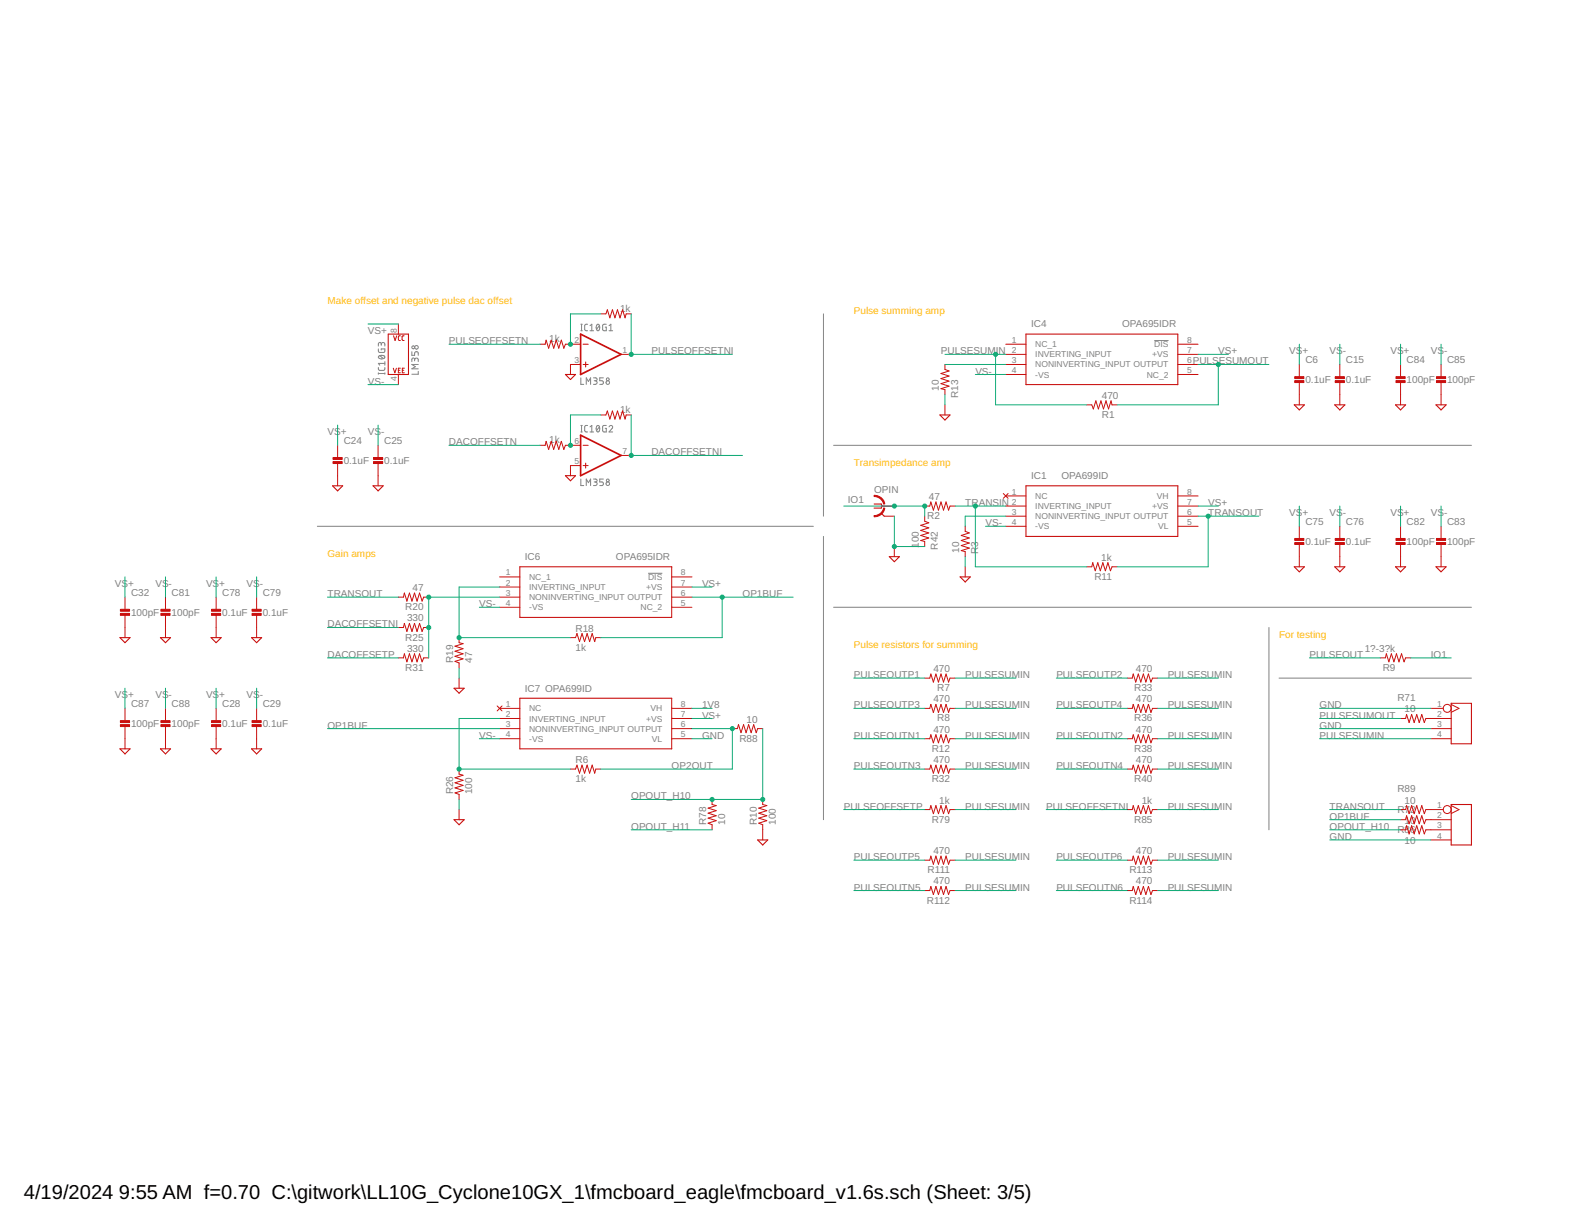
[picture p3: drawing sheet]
<svg xmlns="http://www.w3.org/2000/svg" width="279mm" height="216mm" viewBox="0 0 279 216" stroke-linecap="round" stroke-linejoin="round" font-family="sans-serif">
<g fill="none" stroke="#808080" stroke-width=".18">
<path d="M102 58.1h.3M102 57h.3M102.1 57v1.1M103.2 57h-.4l-.1 .2v.8l.5 .1M103.6 58.1h.6M103.6 57.2l.3-.2v1.1M104.8 57h.2a.67 .67 0 0 1 0 1.1 .7 .7 0 0 1-.2-1.1zM105.3 57.2l-.5 .6M106.5 57l-.6 .1-.1 .7 .2 .3h.5v-.6h-.2M107 58.1h.6M107 57.2l.3-.2v1.1M144.6 55.1v35.6"/>
<path d="M202.7 59.8h2.5M66.4 64.6l.1 .3 .2 .2 .7-.1 .2-.4M66.4 61.3l.2 .6 .9-.1 .1-.5h-.6v.2M66.4 65.6h1.2M66.4 65.5v.2M66.5 62.6a.63 .63 0 0 1 1.1 .2 .61 .61 0 0 1-.6 .3 .61 .61 0 0 1-.5-.5zM66.7 62.5l.6 .5M67 60.5l.2-.3a.28 .28 0 0 1 .4 .3v.3M67 60.7l-.1-.4-.2-.1-.3 .2v.4M67.6 63.5v.7M67.6 65.5v.2M67.6 63.8h-1.2l.3 .4"/>
<path d="M72.3 61.8v.6h.5v-.4a.32 .32 0 0 1 .3-.2 .32 .32 0 0 1 .3 .2v.4M72.8 63.2l.3-.3a.28 .28 0 0 1 .3 .3v.3M72.8 63.4v-.4l-.3-.1-.2 .1v.5M73.4 65.2v.5h-1.1M73.4 64h-1.1l.6 .4-.6 .4h1.1M102 66.4v1.1h.5M102 75.9h.3M102 74.7h.3M102.1 74.7v1.2M103 67.5v-1.1l.3 .6 .4-.6v1.1M103.2 74.7l-.4 .1-.1 .2v.7l.1 .2h.4M103.6 75l.3-.3v1.2"/>
<path d="M103.6 75.9h.6M104.2 66.4h.5l.2 .2-.2 .3h-.3M104.5 66.9l.3 .1 .1 .3-.2 .2h-.5M104.8 74.8l.2-.1a.67 .67 0 0 1 0 1.2 .72 .72 0 0 1-.2-1.1zM105.3 75l-.5 .6M106 66.4h-.7v.5h.4a.32 .32 0 0 1 .3 .3 .32 .32 0 0 1-.3 .3h-.4M106.5 74.7l-.6 .2-.1 .7 .2 .3h.5v-.7h-.2M107 75a.32 .32 0 0 1 .4-.2 .32 .32 0 0 1 .1 .4l-.5 .7h.6M146.4 78.2h112M55.7 92.5h87.1M102 84.2v1.1h.5M103 85.3v-1.1l.3 .6 .4-.6v1.1"/>
<path d="M104.2 84.2h.5l.2 .1-.2 .3-.3 .1M104.5 84.7l.3 .1 .1 .2-.2 .3h-.5M106 84.2h-.7v.5h.4a.32 .32 0 0 1 .3 .3 .32 .32 0 0 1-.3 .3h-.4M144.6 94.2v49.8M113.8 100.7h2.5M146.4 106.7h112M222.8 110.2v35.6M224.6 119.1h33.8"/>
<circle cx="72.6" cy="61" r=".25"/>
<circle cx="73.1" cy="61" r=".31"/>
<circle cx="106.7" cy="67.2" r=".32"/>
<circle cx="106.7" cy="66.6" r=".25"/>
<circle cx="106.7" cy="84.4" r=".25"/>
<circle cx="106.7" cy="85" r=".31"/>
</g>
<g fill="none" stroke="#c90d0c" stroke-width=".19">
<path d="M68.2 58.7h3.5v7.1h-3.5zM180.2 58.7h26.6v8.9h-26.6zM99.3 65.8h1.8l-.9 .9zM165.1 72.9h1.7l-.9 .9zM227.3 71.1h1.8l-.9 .9zM234.4 71.1h1.8l-.9 .9zM245.1 71.1h1.7l-.8 .9zM252.2 71.1h1.8l-.9 .9zM58.4 85.3h1.8l-.9 .9zM65.5 85.3h1.8l-.9 .9zM91.3 99.6h26.7v8.9h-26.7zM99.3 83.6h1.8l-.9 .9z"/>
<path d="M153.5 88.5h1.2l.2 .4-.2 .4h-1.2M154.7 90.1l.6 .6M156.2 97.8h1.7l-.8 .9zM180.2 85.3h26.6v8.9h-26.6zM227.3 99.6h1.8l-.9 .9zM234.4 99.6h1.8l-.9 .9zM245.1 99.6h1.7l-.8 .9zM252.2 99.6h1.8l-.9 .9zM21.1 112h1.7l-.9 .9zM28.2 112h1.8l-.9 .9zM37.1 112h1.7l-.8 .9zM44.2 112h1.8l-.9 .9z"/>
<path d="M168.6 101.3h1.8l-.9 .9zM21.1 131.6h1.7l-.9 .8zM28.2 131.6h1.8l-.9 .8zM37.1 131.6h1.7l-.8 .8zM44.2 131.6h1.8l-.9 .8zM79.7 120.9h1.8l-.9 .9zM91.3 122.7h26.7v8.9h-26.7zM254.8 123.5h3.6v7.2h-3.6zM79.7 144h1.8l-.9 .9zM133.1 147.6h1.7l-.9 .8zM254.8 141.3h3.6v7.1h-3.6z"/>
</g>
<g fill="none" stroke="#c90d0c" stroke-width=".18">
<path d="M69.1 59l.3 .8 .3-.8M70 56.9v1.8M70.3 59h-.3v.2v.5l.3 .1M71 59h-.3l-.1 .2v.5l.4 .1M105.5 55.1h.9l.3-.7 .4 1.4 .4-1.4 .5 1.4 .4-1.4 .5 1.4 .4-1.4 .5 1.4 .2-.7h.8M59.3 78.2v2.2M66.4 78.2v2.2M69.1 64.7l.2 .8 .3-.8M70 65.8v1.8M70 65h.2M70.3 64.7h-.3v.8h.3M70.7 65h.2"/>
<path d="M71 64.7h-.3v.8h.3M94.8 60.5h.9l.2-.7 .5 1.4 .4-1.4 .4 1.4 .5-1.4 .4 1.4 .5-1.4 .4 1.4 .3-.7h2.7M94.8 78.2h.9l.2-.7 .5 1.5 .4-1.5 .4 1.5 .5-1.5 .4 1.5 .5-1.5 .4 1.5 .3-.8h2.7M102 64h-1.8v1.8M102.4 60.5h.9M102.4 64h.9M102.4 78.2h.9M102.8 63.6v.9M105.5 72.9h.9l.3-.7 .4 1.4 .4-1.4 .5 1.4 .4-1.4 .5 1.4 .4-1.4 .5 1.4 .2-.7h.8M109.1 62.3h1.7M165.9 64v.9l.8 .3-1.5 .4 1.5 .5-1.5 .4 1.5 .5-1.5 .4 1.5 .4-1.5 .5 .7 .2v.8M165.9 71.1v1.8"/>
<path d="M176.6 60.5h3.6M176.6 62.3h3.6M176.6 64h3.6M176.6 65.8h3.6M190.8 71.1h.9l.3 .7 .4-1.4 .5 1.4 .4-1.4 .5 1.4 .4-1.4 .5 1.4 .4-1.4 .2 .7h.9M206.8 60.5h3.6M206.8 62.3h3.6M206.8 64h3.6M206.8 65.8h3.6M228.2 64v2.1M228.2 67v4.1M235.3 64v2.1"/>
<path d="M235.3 67v4.1M246 64v2.1M246 67v4.1M253.1 64v2.1M253.1 67v4.1M59.3 81.3v4M66.4 81.3v4M102 81.8h-1.8v1.8M102.4 81.8h.9M102.8 81.3v.9M109.1 80h1.7M154.9 88.9h2.2"/>
<path d="M155.3 90.7h1.8M157.1 96v1.8M162.4 88.9h.9l.2-.7 .4 1.4 .5-1.4 .4 1.4 .4-1.4 .5 1.4 .4-1.4 .5 1.4 .2-.7h.9M162.4 90.7v.9l.7 .2-1.4 .5 1.4 .4-1.4 .5 1.4 .4-1.4 .5 1.4 .4-1.4 .5 .7 .1v.9M169.5 92.5v.8l.7 .3-1.4 .5 1.4 .4-1.4 .5 1.4 .4-1.4 .4 1.4 .5-1.4 .4 .7 .2v.9M169.5 99.6v1.7M176.2 86.7l.8 .8M176.6 88.9h3.6M176.6 90.7h3.6M176.6 87.1h3.6M176.6 92.5h3.6M177 86.7l-.8 .8"/>
<path d="M190.8 99.6h.9l.2-.8 .4 1.5 .5-1.5 .4 1.5 .5-1.5 .4 1.5 .5-1.5 .4 1.5 .3-.7h.9M206.8 88.9h3.6M206.8 90.7h3.6M206.8 87.1h3.6M206.8 92.5h3.6M228.2 92.5v2.1M228.2 95.5v4.1M235.3 92.5v2.1M235.3 95.5v4.1M246 92.5v2.1M246 95.5v4.1M253.1 92.5v2.1"/>
<path d="M253.1 95.5v4.1M21.9 104.9v2.1M21.9 107.9v4.1M29.1 104.9v2.1M29.1 107.9v4.1M38 104.9v2.1M38 107.9v4.1M45.1 104.9v2.1M45.1 107.9v4.1M70 104.9h.8l.2-.7 .5 1.4 .4-1.4 .4 1.4 .5-1.4 .4 1.4 .5-1.4 .4 1.4 .3-.7h.9M70 110.2h.8l.2-.7 .5 1.4 .4-1.4 .4 1.4 .5-1.4 .4 1.4 .5-1.4 .4 1.4 .3-.7h.9M70 115.6h.8l.2-.7 .5 1.4 .4-1.4 .4 1.4 .5-1.4 .4 1.4 .5-1.4 .4 1.4 .3-.7h.9"/>
<path d="M80.6 112v.9l.7 .2-1.4 .4 1.4 .5-1.4 .4 1.4 .5-1.4 .4 1.4 .4-1.4 .5 .7 .3v.8M80.6 119.1v1.8M87.7 104.9h3.6M87.7 101.3h3.6M87.7 103.1h3.6M87.7 106.7h3.6M100.2 112h.9l.2-.7 .5 1.4 .4-1.4 .5 1.4 .4-1.4 .4 1.4 .5-1.4 .4 1.4 .2-.7h.9M118 104.9h3.5M118 101.3h3.5M118 103.1h3.5M118 106.7h3.5M162.4 119.1h.9l.2-.7 .4 1.4 .5-1.4 .4 1.4 .4-1.4 .5 1.4 .4-1.4 .5 1.4 .2-.7h.9"/>
<path d="M198 119.1h.8l.2-.7 .5 1.4 .4-1.4 .4 1.4 .5-1.4 .4 1.4 .5-1.4 .4 1.4 .3-.7h.9M242.4 115.6h.9l.2-.7 .4 1.4 .4-1.4 .5 1.4 .4-1.4 .5 1.4 .4-1.4 .5 1.4 .2-.7h.9M21.9 124.4v2.2M21.9 127.5v4.1M29.1 124.4v2.2M29.1 127.5v4.1M38 124.4v2.2M38 127.5v4.1M45.1 124.4v2.2M45.1 127.5v4.1M80.6 135.1v.9l.7 .2-1.4 .4 1.4 .5-1.4 .4 1.4 .5-1.4 .4 1.4 .5-1.4 .4 .7 .3v.8M87.3 124l.9 .9"/>
<path d="M87.7 124.4h3.6M87.7 126.2h3.6M87.7 128h3.6M87.7 129.8h3.6M88.2 124l-.9 .9M100.2 135.1h.9l.2-.7 .5 1.4 .4-1.4 .5 1.4 .4-1.4 .4 1.4 .5-1.4 .4 1.4 .2-.7h.9M118 124.4h3.5M118 126.2h3.5M118 128h3.5M118 129.8h3.5M128.6 128h.9l.2-.7 .4 1.4 .5-1.4 .4 1.4 .5-1.4 .4 1.4 .5-1.4 .4 1.4 .3-.7h.8M162.4 124.4h.9l.2-.7 .4 1.5 .5-1.5 .4 1.5 .4-1.5 .5 1.5 .4-1.5 .5 1.5 .2-.8h.9"/>
<path d="M162.4 129.8h.9l.2-.7 .4 1.4 .5-1.4 .4 1.4 .4-1.4 .5 1.4 .4-1.4 .5 1.4 .2-.7h.9M162.4 135.1h.9l.2-.7 .4 1.4 .5-1.4 .4 1.4 .4-1.4 .5 1.4 .4-1.4 .5 1.4 .2-.7h.9M198 124.4h.8l.2-.7 .5 1.5 .4-1.5 .4 1.5 .5-1.5 .4 1.5 .5-1.5 .4 1.5 .3-.8h.9M198 129.8h.8l.2-.7 .5 1.4 .4-1.4 .4 1.4 .5-1.4 .4 1.4 .5-1.4 .4 1.4 .3-.7h.9M198 135.1h.8l.2-.7 .5 1.4 .4-1.4 .4 1.4 .5-1.4 .4 1.4 .5-1.4 .4 1.4 .3-.7h.9M246 126.2h.8l.2-.7 .5 1.4 .4-1.4 .4 1.4 .5-1.4 .4 1.4 .5-1.4 .4 1.4 .3-.7h4.4M251.3 124.4h2.1M251.3 128h3.5M251.3 129.8h3.5M254.8 123.8l1.4 .6-1.4 .7M80.6 142.2v1.8M125.1 140.4v.9l.7 .2-1.4 .5 1.4 .4-1.4 .5 1.4 .4-1.4 .4 1.4 .5-1.4 .4 .7 .3v.9"/>
<path d="M133.9 140.4v.9l.8 .2-1.5 .5 1.5 .4-1.5 .5 1.5 .4-1.5 .4 1.5 .5-1.5 .4 .7 .3v2.7M162.4 142.2h.9l.2-.7 .4 1.4 .5-1.4 .4 1.4 .4-1.4 .5 1.4 .4-1.4 .5 1.4 .2-.7h.9M162.4 151.1h.9l.2-.7 .4 1.4 .5-1.4 .4 1.4 .4-1.4 .5 1.4 .4-1.4 .5 1.4 .2-.7h.9M162.4 156.4h.9l.2-.7 .4 1.4 .5-1.4 .4 1.4 .4-1.4 .5 1.4 .4-1.4 .5 1.4 .2-.7h.9M198 142.2h.8l.2-.7 .5 1.4 .4-1.4 .4 1.4 .5-1.4 .4 1.4 .5-1.4 .4 1.4 .3-.7h.9M198 151.1h.8l.2-.7 .5 1.4 .4-1.4 .4 1.4 .5-1.4 .4 1.4 .5-1.4 .4 1.4 .3-.7h.9M198 156.4h.8l.2-.7 .5 1.4 .4-1.4 .4 1.4 .5-1.4 .4 1.4 .5-1.4 .4 1.4 .3-.7h.9M246 142.2h.8l.2-.7 .5 1.4 .4-1.4 .4 1.4 .5-1.4 .4 1.4 .5-1.4 .4 1.4 .3-.7h3M246 144h.8l.2-.7 .5 1.4 .4-1.4 .4 1.4 .5-1.4 .4 1.4 .5-1.4 .4 1.4 .3-.7h4.4M246 145.8h.8l.2-.7 .5 1.4 .4-1.4 .4 1.4 .5-1.4 .4 1.4 .5-1.4 .4 1.4 .3-.7h4.4M251.3 147.6h3.5M254.8 141.5l1.4 .7-1.4 .7"/>
<circle cx="254.1" cy="124.4" r=".7"/>
<circle cx="254.1" cy="142.2" r=".7"/>
</g>
<g fill="#c90d0c" stroke="#c90d0c" stroke-width=".18">
<path d="M153.5 87a1.83 1.83 0 0 1 1.9 1.5l-.2 .1-.3-.6-.4-.5-1-.3z" fill-rule="evenodd"/>
<path d="M153.5 90.6l.7-.2a1.57 1.57 0 0 0 1-1.2l.2 .1a1.83 1.83 0 0 1-1.9 1.5z" fill-rule="evenodd"/>
</g>
<path d="M102 58.7l7.1 3.6-7.1 3.5zM102 76.5l7.1 3.5-7.1 3.6z" fill="none" stroke="#c90d0c" stroke-width=".3"/>
<g fill="#c90d0c" stroke="#c90d0c" stroke-width=".18">
<path d="M227.4 66.2h1.6v.3h-1.6z"/>
<path d="M227.4 66.9h1.6v.3h-1.6z"/>
<path d="M234.5 66.2h1.6v.3h-1.6z"/>
<path d="M234.5 66.9h1.6v.3h-1.6z"/>
<path d="M227.4 94.6h1.6v.3h-1.6z"/>
<path d="M227.4 95.3h1.6v.4h-1.6z"/>
<path d="M234.5 94.6h1.6v.3h-1.6z"/>
<path d="M234.5 95.3h1.6v.4h-1.6z"/>
<path d="M37.1 107h1.7v.4h-1.7z"/>
<path d="M37.1 107.8h1.7v.3h-1.7z"/>
<path d="M44.3 107h1.6v.4h-1.6z"/>
<path d="M44.3 107.8h1.6v.3h-1.6z"/>
<path d="M37.1 126.6h1.7v.3h-1.7z"/>
<path d="M37.1 127.3h1.7v.3h-1.7z"/>
<path d="M44.3 126.6h1.6v.3h-1.6z"/>
<path d="M44.3 127.3h1.6v.3h-1.6z"/>
<path d="M21.1 107h1.7v.4h-1.7z"/>
<path d="M21.1 107.8h1.7v.3h-1.7z"/>
<path d="M28.3 107h1.6v.4h-1.6z"/>
<path d="M28.3 107.8h1.6v.3h-1.6z"/>
<path d="M245.2 94.6h1.6v.3h-1.6z"/>
<path d="M245.2 95.3h1.6v.4h-1.6z"/>
<path d="M252.3 94.6h1.6v.3h-1.6z"/>
<path d="M252.3 95.3h1.6v.4h-1.6z"/>
<path d="M245.2 66.2h1.6v.3h-1.6z"/>
<path d="M245.2 66.9h1.6v.3h-1.6z"/>
<path d="M252.3 66.2h1.6v.3h-1.6z"/>
<path d="M252.3 66.9h1.6v.3h-1.6z"/>
<path d="M21.1 126.6h1.7v.3h-1.7z"/>
<path d="M21.1 127.3h1.7v.3h-1.7z"/>
<path d="M28.3 126.6h1.6v.3h-1.6z"/>
<path d="M28.3 127.3h1.6v.3h-1.6z"/>
<path d="M58.5 80.4h1.6v.3h-1.6z"/>
<path d="M58.5 81.1h1.6v.3h-1.6z"/>
<path d="M65.6 80.4h1.6v.3h-1.6z"/>
<path d="M65.6 81.1h1.6v.3h-1.6z"/>
</g>
<g fill="none" stroke="#0dab76" stroke-width=".18">
<path d="M64.6 56.9h5.4M105.5 55.1h-5.3v5.4M110.8 55.1v7.2h17.8M59.3 74.7v3.5M64.6 67.6h5.4M66.4 74.7v3.5M78.8 60.5h16M78.8 78.2h16M105.5 72.9h-5.3v5.3M110.8 72.9v7.1h19.6M165.9 69.3v1.8M165.9 62.3h10.7"/>
<path d="M165.9 64h10.7M171.3 65.8h5.3M174.8 62.3v8.8h16M210.4 62.3h5.3M210.4 64h12.4M214 64v7.1h-17.8M228.2 60.5v3.5M235.3 60.5v3.5M246 60.5v3.5M253.1 60.5v3.5M148.2 88.9h14.2v1.8M157.1 90.7v5.3h5.3"/>
<path d="M167.7 88.9h8.9M169.5 97.8v1.8M171.3 88.9v10.7h19.5M173.1 92.5h3.5M176.6 90.7h-7.1v1.8M210.4 88.9h3.6M210.4 90.7h10.7M212.2 90.7v8.9h-16M228.2 88.9v3.6M235.3 88.9v3.6M246 88.9v3.6M253.1 88.9v3.6"/>
<path d="M21.9 101.3v3.6M29.1 101.3v3.6M38 101.3v3.6M45.1 101.3v3.6M57.5 115.6h12.5M57.5 104.9h12.5M57.5 110.2h12.5M80.6 117.3v1.8M84.2 106.7h3.5M87.7 103.1h-7.1v8.9h19.6M87.7 104.9h-12.4v10.7M121.5 104.9h17.8"/>
<path d="M121.5 103.1h3.6M126.8 104.9v7.1h-21.3M149.9 119.1h12.5M167.7 119.1h10.7M185.5 119.1h12.5M203.3 119.1h10.7M230 115.6h12.4M247.7 115.6h7.1M21.9 120.9v3.5M29.1 120.9v3.5M38 120.9v3.5M45.1 120.9v3.5"/>
<path d="M57.5 128h30.2M84.2 129.8h3.5M87.7 126.2h-7.1v8.9h19.6M121.5 124.4h3.6M121.5 128h7.1v7.1h-23.1M121.5 129.8h3.6M121.5 126.2h3.6M133.9 128v12.4h-23.1M149.9 124.4h12.5M149.9 129.8h12.5M149.9 135.1h12.5M167.7 124.4h10.7"/>
<path d="M167.7 129.8h10.7M167.7 135.1h10.7M185.5 124.4h12.5M185.5 129.8h12.5M185.5 135.1h12.5M203.3 124.4h10.7M203.3 129.8h10.7M203.3 135.1h10.7M231.7 124.4h19.6M231.7 128h19.6M231.7 129.8h19.6M231.7 126.2h14.3"/>
<path d="M80.6 140.4v1.8M110.8 145.8h14.3M148.2 142.2h14.2M149.9 151.1h12.5M149.9 156.4h12.5M167.7 142.2h10.7M167.7 151.1h10.7M167.7 156.4h10.7M183.7 142.2h14.3M185.5 151.1h12.5M185.5 156.4h12.5M203.3 142.2h10.7"/>
<path d="M203.3 151.1h10.7M203.3 156.4h10.7M233.5 147.6h17.8M233.5 142.2h12.5M233.5 145.8h12.5M233.5 144h12.5"/>
</g>
<g fill="#0dab76" stroke="#0dab76" stroke-width=".18">
<circle cx="157.1" cy="96" r=".36"/>
<circle cx="157.1" cy="88.9" r=".36"/>
<circle cx="162.4" cy="88.9" r=".36"/>
<circle cx="212.2" cy="90.7" r=".36"/>
<circle cx="80.6" cy="112" r=".36"/>
<circle cx="75.3" cy="104.9" r=".36"/>
<circle cx="75.3" cy="110.2" r=".36"/>
<circle cx="133.9" cy="140.4" r=".36"/>
<circle cx="125.1" cy="140.4" r=".36"/>
<circle cx="80.6" cy="135.1" r=".36"/>
<circle cx="171.3" cy="88.9" r=".36"/>
<circle cx="174.8" cy="62.3" r=".36"/>
<circle cx="214" cy="64" r=".36"/>
<circle cx="126.8" cy="104.9" r=".36"/>
<circle cx="110.8" cy="62.3" r=".36"/>
<circle cx="100.2" cy="60.5" r=".36"/>
<circle cx="128.6" cy="128" r=".36"/>
<circle cx="100.2" cy="78.2" r=".36"/>
<circle cx="110.8" cy="80" r=".36"/>
</g>
<g font-size="3.5">
<text x="4.2" y="210.7">4/19/2024</text>
<text x="20.9" y="210.7">9:55 AM f=0.70 C:\gitwork\LL10G_Cyclone10GX_1\fmcboard_eagle\fmcboard_v1.6s.sch (Sheet: 3/5)</text>
</g>
<g font-size="1.8" fill="#ffba08">
<text x="57.5" y="53.4">Make offset and negative pulse dac offset</text>
<text x="150" y="55.1">Pulse summing amp</text>
<text x="150" y="81.8">Transimpedance amp</text>
<text x="57.5" y="97.8">Gain amps</text>
<text x="150" y="113.8">Pulse resistors for summing</text>
<text x="224.6" y="112">For testing</text>
</g>
<g font-size="1.8" fill="#808080">
<text x="64.6" y="58.7">VS+</text>
<text x="108.9" y="54.8">1k</text>
<text x="181.1" y="57.5">IC4</text>
<text x="197.1" y="57.5">OPA695IDR</text>
<text x="78.8" y="60.5">PULSEOFFSETN</text>
<text x="96.4" y="60.1">1k</text>
<text x="114.4" y="62.2">PULSEOFFSETNI</text>
<text x="165.2" y="62.2">PULSESUMIN</text>
<text x="171.3" y="65.8">VS-</text>
<text x="209.5" y="64">PULSESUMOUT</text>
<text x="213.9" y="62.2">VS+</text>
<text x="226.4" y="62.2">VS+</text>
<text x="229.2" y="63.8">C6</text>
<text x="233.5" y="62.2">VS-</text>
<text x="236.3" y="63.8">C15</text>
<text x="244.2" y="62.2">VS+</text>
<text x="247" y="63.8">C84</text>
<text x="251.3" y="62.2">VS-</text>
<text x="254.1" y="63.8">C85</text>
<text x="64.6" y="67.6">VS-</text>
<text x="164.9" y="68.6" transform="rotate(-90 164.9 68.6)">10</text>
<text x="168.2" y="69.9" transform="rotate(-90 168.2 69.9)">R13</text>
<text x="193.5" y="70.1">470</text>
<text x="229.2" y="67.3">0.1uF</text>
<text x="236.3" y="67.3">0.1uF</text>
<text x="247" y="67.3">100pF</text>
<text x="254.1" y="67.3">100pF</text>
<text x="57.5" y="76.5">VS+</text>
<text x="60.4" y="78">C24</text>
<text x="64.6" y="76.5">VS-</text>
<text x="67.5" y="78">C25</text>
<text x="96.4" y="77.9">1k</text>
<text x="108.9" y="72.5">1k</text>
<text x="193.5" y="73.4">R1</text>
<text x="60.4" y="81.5">0.1uF</text>
<text x="67.5" y="81.5">0.1uF</text>
<text x="78.8" y="78.2">DACOFFSETN</text>
<text x="114.4" y="80">DACOFFSETNI</text>
<text x="148.9" y="88.4">IO1</text>
<text x="153.5" y="86.6">OPIN</text>
<text x="163.1" y="87.8">47</text>
<text x="169.5" y="88.9">TRANSIN</text>
<text x="181.1" y="84.2">IC1</text>
<text x="186.4" y="84.2">OPA699ID</text>
<text x="212.2" y="88.9">VS+</text>
<text x="162.8" y="91.2">R2</text>
<text x="173.1" y="92.5">VS-</text>
<text x="212.2" y="90.7">TRANSOUT</text>
<text x="226.4" y="90.7">VS+</text>
<text x="229.2" y="95.7">0.1uF</text>
<text x="229.2" y="92.2">C75</text>
<text x="233.5" y="90.7">VS-</text>
<text x="236.3" y="95.7">0.1uF</text>
<text x="236.3" y="92.2">C76</text>
<text x="244.2" y="90.7">VS+</text>
<text x="247" y="95.7">100pF</text>
<text x="247" y="92.2">C82</text>
<text x="251.3" y="90.7">VS-</text>
<text x="254.1" y="95.7">100pF</text>
<text x="254.1" y="92.2">C83</text>
<text x="92.2" y="98.4">IC6</text>
<text x="108.2" y="98.4">OPA695IDR</text>
<text x="161.3" y="96.3" transform="rotate(-90 161.3 96.3)">100</text>
<text x="164.7" y="96.6" transform="rotate(-90 164.7 96.6)">R42</text>
<text x="168.4" y="97.1" transform="rotate(-90 168.4 97.1)">10</text>
<text x="171.8" y="97.4" transform="rotate(-90 171.8 97.4)">R3</text>
<text x="192.2" y="101.9">R11</text>
<text x="193.4" y="98.5">1k</text>
<text x="20.2" y="103.1">VS+</text>
<text x="23" y="104.6">C32</text>
<text x="27.3" y="103.1">VS-</text>
<text x="30.1" y="104.6">C81</text>
<text x="36.2" y="103.1">VS+</text>
<text x="39" y="104.6">C78</text>
<text x="43.3" y="103.1">VS-</text>
<text x="46.1" y="104.6">C79</text>
<text x="57.5" y="104.9">TRANSOUT</text>
<text x="71.2" y="107.2">R20</text>
<text x="72.5" y="103.8">47</text>
<text x="84.2" y="106.7">VS-</text>
<text x="123.3" y="103.1">VS+</text>
<text x="130.4" y="104.9">OP1BUF</text>
<text x="23" y="108.2">100pF</text>
<text x="30.1" y="108.2">100pF</text>
<text x="39" y="108.2">0.1uF</text>
<text x="46.1" y="108.2">0.1uF</text>
<text x="57.5" y="110.2">DACOFFSETNI</text>
<text x="71.2" y="112.5">R25</text>
<text x="71.5" y="109.2">330</text>
<text x="101.1" y="111">R18</text>
<text x="57.5" y="115.6">DACOFFSETP</text>
<text x="71.2" y="117.9">R31</text>
<text x="71.5" y="114.5">330</text>
<text x="79.6" y="116.5" transform="rotate(-90 79.6 116.5)">R19</text>
<text x="82.9" y="116.5" transform="rotate(-90 82.9 116.5)">47</text>
<text x="101.1" y="114.3">1k</text>
<text x="150" y="119.1">PULSEOUTP1</text>
<text x="163.9" y="118.1">470</text>
<text x="169.5" y="119.1">PULSESUMIN</text>
<text x="185.5" y="119.1">PULSEOUTP2</text>
<text x="199.5" y="118.1">470</text>
<text x="205.1" y="119.1">PULSESUMIN</text>
<text x="229.9" y="115.6">PULSEOUT</text>
<text x="239.7" y="114.5">1?-3?k</text>
<text x="242.8" y="117.9">R9</text>
<text x="251.3" y="115.6">IO1</text>
<text x="20.2" y="122.7">VS+</text>
<text x="23" y="124.2">C87</text>
<text x="27.3" y="122.7">VS-</text>
<text x="30.1" y="124.2">C88</text>
<text x="36.2" y="122.7">VS+</text>
<text x="39" y="124.2">C28</text>
<text x="43.3" y="122.7">VS-</text>
<text x="46.1" y="124.2">C29</text>
<text x="92.2" y="121.5">IC7 OPA699ID</text>
<text x="123.3" y="124.4">1V8</text>
<text x="150" y="124.4">PULSEOUTP3</text>
<text x="163.9" y="123.4">470</text>
<text x="164.6" y="121.4">R7</text>
<text x="169.5" y="124.4">PULSESUMIN</text>
<text x="185.5" y="124.4">PULSEOUTP4</text>
<text x="199.2" y="121.4">R33</text>
<text x="199.5" y="123.4">470</text>
<text x="205.1" y="124.4">PULSESUMIN</text>
<text x="231.7" y="124.4">GND</text>
<text x="245.4" y="123.2">R71</text>
<text x="246.7" y="125.2">10</text>
<text x="23" y="127.7">100pF</text>
<text x="30.1" y="127.7">100pF</text>
<text x="39" y="127.7">0.1uF</text>
<text x="46.1" y="127.7">0.1uF</text>
<text x="57.5" y="128">OP1BUF</text>
<text x="84.2" y="129.8">VS-</text>
<text x="123.3" y="129.8">GND</text>
<text x="123.3" y="126.2">VS+</text>
<text x="129.8" y="130.3">R88</text>
<text x="131.1" y="126.9">10</text>
<text x="150" y="129.8">PULSEOUTN1</text>
<text x="163.9" y="128.7">470</text>
<text x="164.6" y="126.7">R8</text>
<text x="169.5" y="129.8">PULSESUMIN</text>
<text x="185.5" y="129.8">PULSEOUTN2</text>
<text x="199.2" y="126.7">R36</text>
<text x="199.5" y="128.7">470</text>
<text x="205.1" y="129.8">PULSESUMIN</text>
<text x="231.7" y="128">GND</text>
<text x="231.7" y="129.8">PULSESUMIN</text>
<text x="231.7" y="126.2">PULSESUMOUT</text>
<text x="101.1" y="137.4">1k</text>
<text x="101.1" y="134.1">R6</text>
<text x="118" y="135.1">OP2OUT</text>
<text x="150" y="135.1">PULSEOUTN3</text>
<text x="163.6" y="132.1">R12</text>
<text x="163.6" y="137.4">R32</text>
<text x="163.9" y="134.1">470</text>
<text x="169.5" y="135.1">PULSESUMIN</text>
<text x="185.5" y="135.1">PULSEOUTN4</text>
<text x="199.2" y="132.1">R38</text>
<text x="199.2" y="137.4">R40</text>
<text x="199.5" y="134.1">470</text>
<text x="205.1" y="135.1">PULSESUMIN</text>
<text x="79.6" y="139.6" transform="rotate(-90 79.6 139.6)">R26</text>
<text x="82.9" y="139.6" transform="rotate(-90 82.9 139.6)">100</text>
<text x="110.8" y="140.4">OPOUT_H10</text>
<text x="148.2" y="142.2">PULSEOFFSETP</text>
<text x="165" y="141.2">1k</text>
<text x="169.5" y="142.2">PULSESUMIN</text>
<text x="183.7" y="142.2">PULSEOFFSETNI</text>
<text x="200.5" y="141.2">1k</text>
<text x="205.1" y="142.2">PULSESUMIN</text>
<text x="233.5" y="142.2">TRANSOUT</text>
<text x="233.5" y="144">OP1BUF</text>
<text x="245.4" y="142.7">R72</text>
<text x="245.4" y="139.2">R89</text>
<text x="246.7" y="141.2">10</text>
<text x="110.8" y="145.8">OPOUT_H11</text>
<text x="124" y="144.9" transform="rotate(-90 124 144.9)">R78</text>
<text x="127.4" y="144.9" transform="rotate(-90 127.4 144.9)">10</text>
<text x="132.9" y="144.9" transform="rotate(-90 132.9 144.9)">R10</text>
<text x="136.3" y="144.9" transform="rotate(-90 136.3 144.9)">100</text>
<text x="163.6" y="144.5">R79</text>
<text x="199.2" y="144.5">R85</text>
<text x="233.5" y="147.6">GND</text>
<text x="233.5" y="145.8">OPOUT_H10</text>
<text x="245.4" y="146.3">R86</text>
<text x="246.7" y="144.7">10</text>
<text x="246.7" y="148.3">10</text>
<text x="150" y="151.1">PULSEOUTP5</text>
<text x="162.9" y="153.4">R111</text>
<text x="163.9" y="150">470</text>
<text x="163.9" y="155.4">470</text>
<text x="169.5" y="151.1">PULSESUMIN</text>
<text x="185.5" y="151.1">PULSEOUTP6</text>
<text x="198.3" y="153.4">R113</text>
<text x="199.5" y="150">470</text>
<text x="199.5" y="155.4">470</text>
<text x="205.1" y="151.1">PULSESUMIN</text>
<text x="150" y="156.4">PULSEOUTN5</text>
<text x="162.8" y="158.7">R112</text>
<text x="169.5" y="156.4">PULSESUMIN</text>
<text x="185.5" y="156.4">PULSEOUTN6</text>
<text x="198.3" y="158.7">R114</text>
<text x="205.1" y="156.4">PULSESUMIN</text>
</g>
<g font-size="1.5" fill="#808080">
<text x="69.7" y="58.4" transform="rotate(-90 69.7 58.4)">8</text>
<text x="100.9" y="63.8">3</text>
<text x="100.9" y="60.2">2</text>
<text x="109.3" y="62">1</text>
<text x="177.7" y="60.2">1</text>
<text x="177.7" y="62">2</text>
<text x="177.7" y="63.8">3</text>
<text x="177.7" y="65.5">4</text>
<text x="181.8" y="61">NC_1</text>
<text x="181.8" y="62.8">INVERTING_INPUT</text>
<text x="181.8" y="64.6">NONINVERTING_INPUT OUTPUT</text>
<text x="202.3" y="62.8">+VS</text>
<text x="202.7" y="61">DIS</text>
<text x="208.5" y="60.2">8</text>
<text x="208.5" y="62">7</text>
<text x="208.5" y="63.8">6</text>
<text x="208.5" y="65.5">5</text>
<text x="69.7" y="66.9" transform="rotate(-90 69.7 66.9)">4</text>
<text x="181.8" y="66.3">-VS</text>
<text x="201.4" y="66.3">NC_2</text>
<text x="100.9" y="78">6</text>
<text x="100.9" y="81.5">5</text>
<text x="109.3" y="79.8">7</text>
<text x="177.7" y="86.9">1</text>
<text x="177.7" y="88.7">2</text>
<text x="181.8" y="87.7">NC</text>
<text x="181.8" y="89.4">INVERTING_INPUT</text>
<text x="202.3" y="89.4">+VS</text>
<text x="203.1" y="87.6">VH</text>
<text x="208.5" y="86.9">8</text>
<text x="208.5" y="88.7">7</text>
<text x="177.7" y="90.4">3</text>
<text x="177.7" y="92.2">4</text>
<text x="181.8" y="91.2">NONINVERTING_INPUT OUTPUT</text>
<text x="181.8" y="93">-VS</text>
<text x="203.4" y="93">VL</text>
<text x="208.5" y="90.4">6</text>
<text x="208.5" y="92.2">5</text>
<text x="88.8" y="101.1">1</text>
<text x="92.9" y="101.9">NC_1</text>
<text x="113.8" y="101.9">DIS</text>
<text x="119.6" y="101.1">8</text>
<text x="88.8" y="102.9">2</text>
<text x="88.8" y="104.6">3</text>
<text x="88.8" y="106.4">4</text>
<text x="92.9" y="103.7">INVERTING_INPUT</text>
<text x="92.9" y="105.4">NONINVERTING_INPUT OUTPUT</text>
<text x="92.9" y="107.2">-VS</text>
<text x="112.5" y="107.2">NC_2</text>
<text x="113.5" y="103.6">+VS</text>
<text x="119.6" y="102.9">7</text>
<text x="119.6" y="104.6">6</text>
<text x="119.6" y="106.4">5</text>
<text x="88.8" y="124.2">1</text>
<text x="88.8" y="126">2</text>
<text x="92.9" y="125">NC</text>
<text x="114.2" y="125">VH</text>
<text x="119.6" y="124.2">8</text>
<text x="119.6" y="126">7</text>
<text x="252.4" y="124.2">1</text>
<text x="252.4" y="126">2</text>
<text x="88.8" y="127.8">3</text>
<text x="88.8" y="129.5">4</text>
<text x="92.9" y="126.8">INVERTING_INPUT</text>
<text x="92.9" y="128.5">NONINVERTING_INPUT OUTPUT</text>
<text x="92.9" y="130.3">-VS</text>
<text x="113.5" y="126.8">+VS</text>
<text x="114.5" y="130.3">VL</text>
<text x="119.6" y="127.8">6</text>
<text x="119.6" y="129.5">5</text>
<text x="252.4" y="127.8">3</text>
<text x="252.4" y="129.5">4</text>
<text x="252.4" y="142">1</text>
<text x="252.4" y="143.8">2</text>
<text x="252.4" y="145.5">3</text>
<text x="252.4" y="147.3">4</text>
</g>
</svg>
